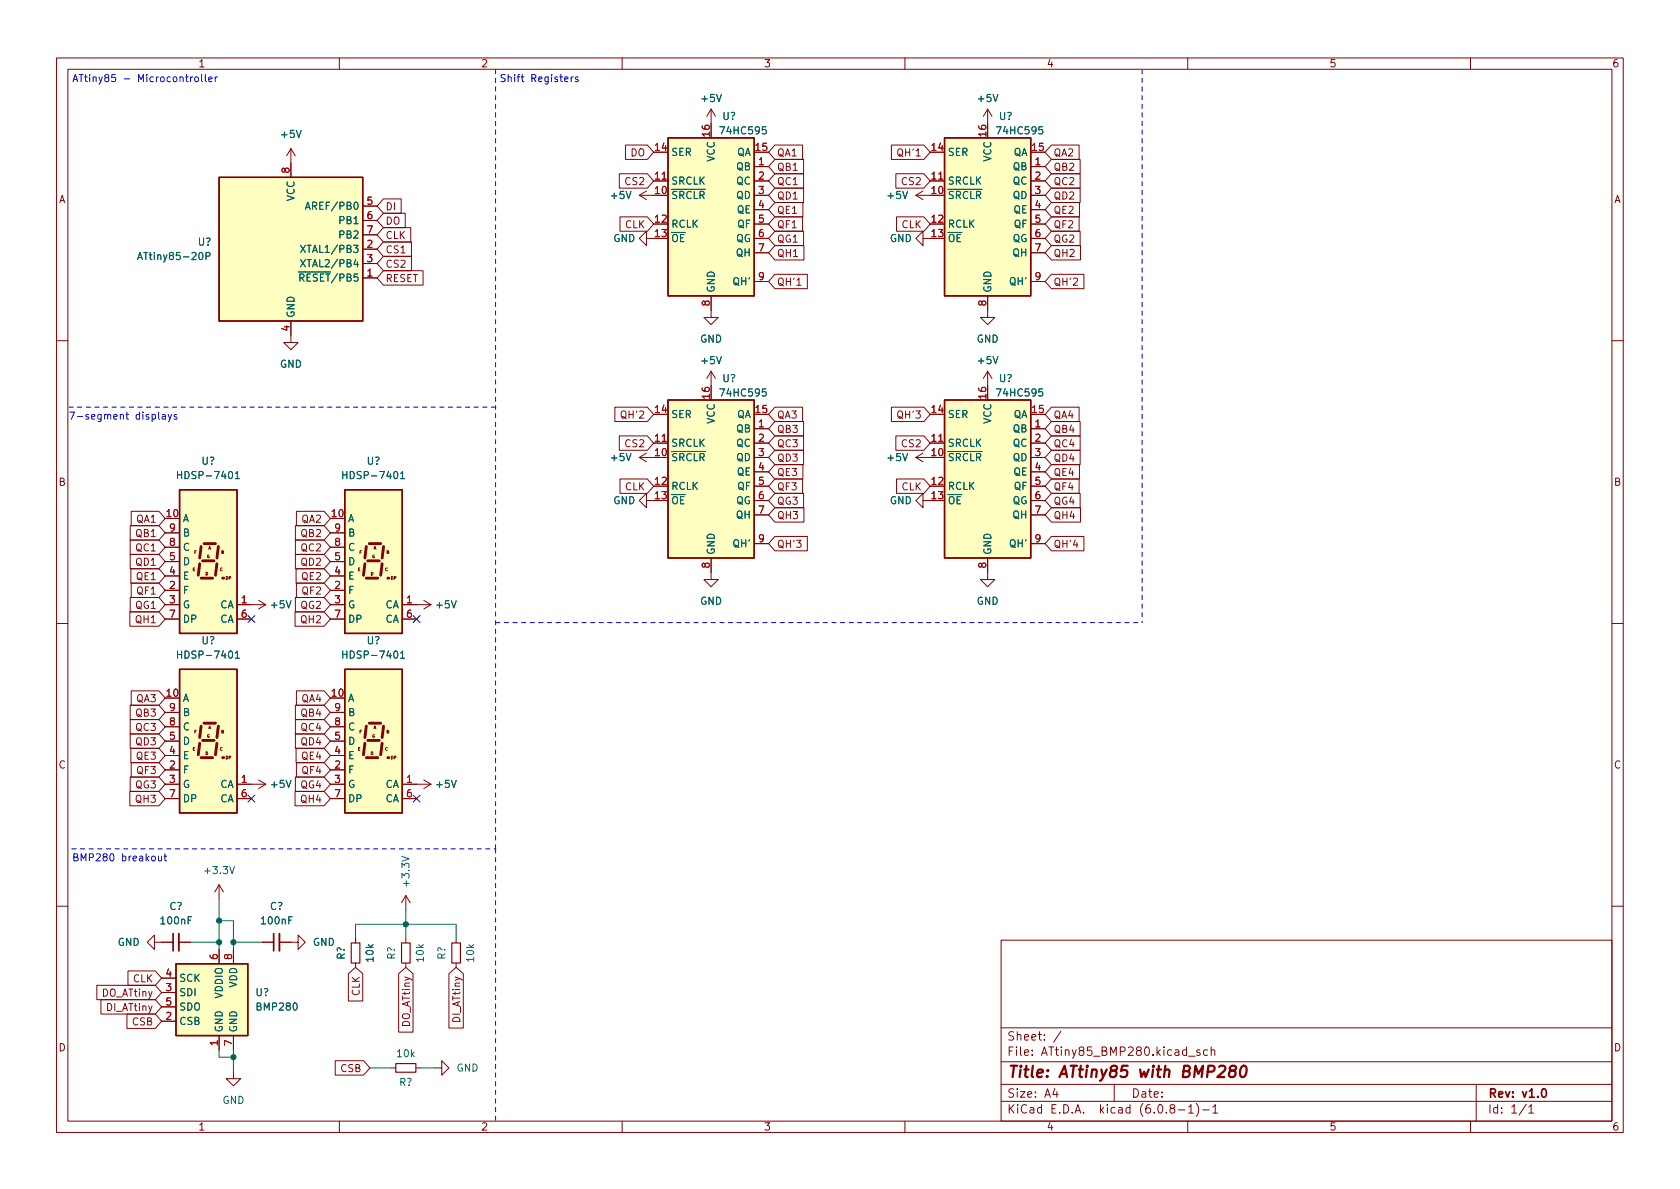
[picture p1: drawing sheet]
<svg xmlns="http://www.w3.org/2000/svg" width="297mm" height="210mm" viewBox="0 0 297 210" stroke-linecap="round" stroke-linejoin="round" font-family="sans-serif">
<g fill="none" stroke="#840000" stroke-width=".18">
<path d="M10 10.2h277v190.1h-277zM12 12.2h273v186.1h-273zM60 10.2v2M110 10.2v2M125.7 19.3v2.5M125.7 19.3l-.7 1.3M125.7 19.3l.8 1.3M160 10.2v2M174.6 19.3v2.5M174.6 19.3l-.7 1.3M174.6 19.3l.8 1.3M210 10.2v2"/>
<path d="M260 10.2v2M51.4 26.3l-.7 1.3M51.4 26.3v5.1M51.4 26.3l.8 1.3M64.1 36.4h2.6M64.1 39h2.6M113 34.5h2.6M113 34.5l1.3 .8M114.3 33.8l-1.3 .7M115.6 32h2.5M133.3 34.5h2.6M133.3 29.5h2.6"/>
<path d="M133.3 32h2.6M133.3 37.1h2.6M133.3 39.6h2.6M161.9 34.5l1.3 .8M161.9 34.5h2.6M163.2 33.8l-1.3 .7M164.5 32h2.5M182.2 34.5h2.6M182.2 29.5h2.6M182.2 32h2.6M182.2 37.1h2.6M182.2 39.6h2.6"/>
<path d="M51.4 56.8v3.8h1.3l-1.3 1.2-1.2-1.2h1.2M64.1 49.1h2.6M64.1 44.1h2.6M64.1 46.6h2.6M64.1 41.5h2.6M114.3 42.2v-1.3l-1.3 1.3 1.3 1.2v-1.2h1.3M125.7 52.3v3.8h1.3l-1.3 1.3-1.2-1.3h1.2M133.3 42.2h2.6M133.3 44.7h2.6M133.3 49.8h2.6M163.2 42.2v-1.3l-1.3 1.3 1.3 1.2v-1.2h1.3M174.6 52.3v3.8h1.3l-1.3 1.3-1.2-1.3h1.2"/>
<path d="M182.2 42.2h2.6M182.2 44.7h2.6M182.2 49.8h2.6M10 60.2h2M115.6 78.4h2.5M125.7 65.7l-.7 1.2M125.7 65.7v2.5M125.7 65.7l.8 1.2M133.3 75.8h2.6M133.3 78.4h2.6M164.5 78.4h2.5M174.6 65.7v2.5"/>
<path d="M174.6 65.7l-.7 1.2M174.6 65.7l.8 1.2M182.2 75.8h2.6M182.2 78.4h2.6M285 60.2h2M113 80.9h2.6M113 80.9l1.3 .8M114.3 88.5v-1.3l-1.3 1.3 1.3 1.3v-1.3h1.3M114.3 80.1l-1.3 .8M125.7 98.7v3.8h1.3l-1.3 1.3-1.2-1.3h1.2M133.3 80.9h2.6M133.3 83.4h2.6"/>
<path d="M133.3 86h2.6M133.3 88.5h2.6M133.3 91.1h2.6M133.3 96.1h2.6M161.9 80.9h2.6M161.9 80.9l1.3 .8M163.2 88.5v-1.3l-1.3 1.3 1.3 1.3v-1.3h1.3M163.2 80.1l-1.3 .8M174.6 98.7v3.8h1.3l-1.3 1.3-1.2-1.3h1.2M182.2 80.9h2.6M182.2 83.4h2.6M182.2 86h2.6"/>
<path d="M182.2 88.5h2.6M182.2 91.1h2.6M182.2 96.1h2.6M10 110.2h2M285 110.2h2M38.7 156.5l-.7 1.2M38.7 156.5v2.5M38.7 156.5l.8 1.2M10 160.2h2M27.3 166.6v-1.3l-1.3 1.3 1.3 1.3v-1.3h3.3M28.6 175.5h2.5M28.6 173h2.5"/>
<path d="M28.6 178h2.5M31.6 166.6h2.1M38.7 167.9v2.5M41.3 167.9v2.5M46.4 166.6h2M49.4 166.6h3.3v-1.3l1.3 1.3-1.3 1.3v-1.3M71.8 166v.7M71.8 170.3v.8M177 166.3h108v32h-108zM285 160.2h2M28.6 180.6h2.5M38.7 183.1v2.6"/>
<path d="M41.3 189.5v1.2h1.2l-1.2 1.3-1.3-1.3h1.3M41.3 183.1v2.6M60 198.3v2M110 198.3v2M160 198.3v2M177 194.8h108M177 191.8h108M177 187.8h108M177 181.8h108M186.5 192.5l-.4 1h1M186.9 193v1M187.6 182.4l-1.3 1.9"/>
<path d="M197 191.8v3M207.1 196l-.2-.3v-.2l.2-.2 .5 .1 .1 .2-.1 .2-.6 .2-.1 .3v.4l.2 .1h.5l.1-.3-.1-.4-.2-.1M208.4 196.3h1.1M210 198.3v2M210.1 195.8l.5-.5v1.5M210.1 196.8h.9M210.1 186.8h1.2M211.5 195.1a1.72 1.72 0 0 1 0 2.3M212.1 185.7l-.3-.1-.2 .2v.3l.5 .1v.4h-.5M212.6 196.3h1.2M213.5 185.7l-.4-.1-.3 .3v.4l.1 .3h.6M214.1 185.8l.3-.2 .3 .1 .1 .9"/>
<path d="M214.1 185.1v1.5M214.4 195.8l.5-.5v1.5M214.4 196.8h.9M260 198.3v2M261 191.8v6.5M269.9 195.3l-1.3 1.9M270.3 195.8l.4-.5v1.5M270.3 196.8h.9"/>
</g>
<path d="M30.6 165.1v3M48.4 165.1v3M272.8 192.6l.1-.1a.81 .81 0 0 1 .6 .7 .81 .81 0 0 1-.3 .8h-.1a.81 .81 0 0 1-.6-.6 .81 .81 0 0 1 .3-.8z" fill="none" stroke="#840000" stroke-width=".3"/>
<path d="M215.5 188.7l.4-.2h.4a.45 .45 0 0 1 .3 .5l-.1 .3-1.3 1.2h1.3M217.8 189.3l-.3-.2-.1-.3a.64 .64 0 0 1 1.1-.1l.1 .2a.66 .66 0 0 1-.8 .4 .65 .65 0 0 0-.4 1.1 .65 .65 0 0 0 .9-.1 .65 .65 0 0 0 0-.9l-.2-.1M219.5 188.7a.46 .46 0 0 1 .5-.2 .46 .46 0 0 1 .4 .3 1.15 1.15 0 0 1-.8 1.7l-.2-.1a1.54 1.54 0 0 1 .1-1.7z" fill="none" stroke="#840000" stroke-width=".4"/>
<g fill="#ffffc2" stroke="#ffffc2" stroke-width=".18">
<path d="M167 70.7h15.2v28h-15.2z"/>
<path d="M167 24.4h15.2v27.9h-15.2z"/>
<path d="M118.1 24.4h15.2v27.9h-15.2z"/>
<path d="M38.7 31.4h25.4v25.4h-25.4z"/>
<path d="M31.1 170.4h12.7v12.7h-12.7z"/>
<path d="M118.1 70.7h15.2v28h-15.2z"/>
<path d="M61 118.4h10.1v25.4h-10.1z"/>
</g>
<path d="M38.7 31.4h25.4v25.4h-25.4zM118.1 24.4h15.2v27.9h-15.2zM167 24.4h15.2v27.9h-15.2zM118.1 70.7h15.2v28h-15.2zM167 70.7h15.2v28h-15.2zM61 118.4h10.1v25.4h-10.1zM31.1 170.4h12.7v12.7h-12.7z" fill="none" stroke="#840000" stroke-width=".25"/>
<path d="M31.6 165.1v3M49.4 165.1v3" fill="none" stroke="#840000" stroke-width=".33"/>
<path d="M54 37l.4-1.3 .4 1.3M54.1 36.7h.6M24.3 45.9l.4-1.3 .5 1.3M24.4 45.5h.6M36.4 45.3l.6-.1 .1-.1v-.3l-.7-.2v1.3M53.1 43.4l.9 1.2M53.1 45.9l.9 1.3M54 43.4l-.9 1.2M54 45.9l-.9 1.3" fill="none" stroke="#006464" stroke-width=".18"/>
<path d="M71 166.7h1.5v3.6h-1.5z" fill="none" stroke="#840000" stroke-width=".2"/>
<path d="M64.5 131.4l-.2 2.1M64.8 134h2M64.8 128.4l-.3 2M65 130.9h2.1M65.3 127.9h2M67.6 131.4l-.3 2.1M67.8 128.4l-.2 2" fill="none" stroke="#840000" stroke-width=".51"/>
<circle cx="68.6" cy="134" r=".25" fill="#840000"/>
<g fill="none" stroke="#840000" stroke-width=".18">
<path d="M58.4 138.7h2.6M58.4 136.1h2.6M58.4 133.6h2.6M58.4 131.1h2.6M58.4 128.5h2.6M58.4 126h2.6M71.1 138.7h5.1M74.9 137.9l1.3 .8M76.2 138.7l-1.3 .7M58.4 141.2h2.6M71.1 141.2h2.6M62.9 166v.7"/>
<path d="M62.9 170.3v.8"/>
</g>
<path d="M60.6 115.1v1.3M60.6 115.7h.7M70.8 115.5l.4-.4v1.3M70.8 116.4h.7" fill="none" stroke="#006464" stroke-width=".18"/>
<path d="M62.1 166.7h1.5v3.6h-1.5z" fill="none" stroke="#840000" stroke-width=".2"/>
<path d="M61 86.6h10.1v25.4h-10.1z" fill="#ffffc2" stroke="#ffffc2" stroke-width=".18"/>
<path d="M61 86.6h10.1v25.4h-10.1z" fill="none" stroke="#840000" stroke-width=".25"/>
<path d="M64.5 99.7l-.2 2M64.8 96.6l-.3 2.1M65 99.2h2.1M65.3 96.1h2M67.6 99.7l-.3 2M67.8 96.6l-.2 2.1M64.8 102.2h2" fill="none" stroke="#840000" stroke-width=".51"/>
<circle cx="68.6" cy="102.2" r=".25" fill="#840000"/>
<path d="M58.4 99.3h2.6M58.4 96.8h2.6M58.4 94.2h2.6M58.4 106.9h2.6M58.4 104.4h2.6M58.4 101.8h2.6M58.4 109.5h2.6M71.1 106.9h5.1M71.1 109.5h2.6M74.9 106.2l1.3 .7M76.2 106.9l-1.3 .8" fill="none" stroke="#840000" stroke-width=".18"/>
<path d="M60.6 83.4v1.2M60.6 84h.7M70.8 83.7l.4-.3v1.2M70.8 84.6h.7" fill="none" stroke="#006464" stroke-width=".18"/>
<path d="M31.7 86.6h10.2v25.4h-10.2z" fill="#ffffc2" stroke="#ffffc2" stroke-width=".18"/>
<path d="M31.7 86.6h10.2v25.4h-10.2z" fill="none" stroke="#840000" stroke-width=".25"/>
<path d="M35.3 99.7l-.2 2M35.6 96.6l-.3 2.1M35.8 99.2h2M36.1 96.1h2M38.4 99.7l-.3 2M38.6 96.6l-.2 2.1M35.6 102.2h2" fill="none" stroke="#840000" stroke-width=".51"/>
<circle cx="39.4" cy="102.2" r=".25" fill="#840000"/>
<g fill="none" stroke="#840000" stroke-width=".18">
<path d="M29.2 99.3h2.5M29.2 96.8h2.5M29.2 94.2h2.5M29.2 106.9h2.5M29.2 104.4h2.5M29.2 101.8h2.5M29.2 109.5h2.5M41.9 106.9h5.1M41.9 109.5h2.5M45.7 106.2l1.3 .7M47 106.9l-1.3 .8M80.6 166v.7"/>
<path d="M80.6 170.3v.8"/>
</g>
<path d="M31.4 83.4v1.2M31.4 84h.7M41.6 83.7l.4-.3v1.2M41.6 84.6h.7" fill="none" stroke="#006464" stroke-width=".18"/>
<path d="M79.9 166.7h1.5v3.6h-1.5z" fill="none" stroke="#840000" stroke-width=".2"/>
<path d="M31.7 118.4h10.2v25.4h-10.2z" fill="#ffffc2" stroke="#ffffc2" stroke-width=".18"/>
<path d="M31.7 118.4h10.2v25.4h-10.2z" fill="none" stroke="#840000" stroke-width=".25"/>
<path d="M35.3 131.4l-.2 2.1M35.6 134h2M35.6 128.4l-.3 2M35.8 130.9h2M36.1 127.9h2M38.4 131.4l-.3 2.1M38.6 128.4l-.2 2" fill="none" stroke="#840000" stroke-width=".51"/>
<circle cx="39.4" cy="134" r=".25" fill="#840000"/>
<g fill="none" stroke="#840000" stroke-width=".18">
<path d="M51.4 28.8v2.6M64.1 36.4h2.6M64.1 39h2.6M67.8 35.2h3.1v2.5h-3.1l-1.1-1.3zM67.8 37.7h3.9v2.6h-3.9l-1.1-1.3zM109.5 30.7h5l1.1 1.3-1.1 1.3h-5zM109.6 38.3h4.9l1.1 1.3-1.1 1.3h-4.9zM110.6 25.6h3.9l1.1 1.3-1.1 1.3h-3.9zM115.6 32h2.5M133.3 29.5h2.6M133.3 32h2.6M133.3 34.5h2.6"/>
<path d="M133.3 37.1h2.6M133.3 39.6h2.6M137 33.3h5.1v2.5h-5.1l-1.1-1.3zM137 35.8h5v2.5h-5l-1.1-1.2zM137 38.3h4.9v2.6h-4.9l-1.1-1.3zM137 25.6h4.9v2.6h-4.9l-1.1-1.3zM137 28.2h5.1v2.5h-5.1l-1.1-1.2zM137 30.7h5.1v2.6h-5.1l-1.1-1.3zM157.6 25.6h5.8l1.1 1.3-1.1 1.3h-5.8zM158.4 30.7h5l1.1 1.3-1.1 1.3h-5zM158.5 38.3h4.9l1.1 1.3-1.1 1.3h-4.9zM164.5 32h2.5"/>
<path d="M182.2 29.5h2.6M182.2 32h2.6M182.2 34.5h2.6M182.2 37.1h2.6M182.2 39.6h2.6M185.9 25.6h4.9v2.6h-4.9l-1.1-1.3zM185.9 28.2h5.1v2.5h-5.1l-1.1-1.2zM185.9 30.7h5.1v2.6h-5.1l-1.1-1.3zM185.9 33.3h5.1v2.5h-5.1l-1.1-1.3zM185.9 35.8h5v2.5h-5l-1.1-1.2zM185.9 38.3h4.9v2.6h-4.9l-1.1-1.3zM51.4 56.8v2.5"/>
<path d="M64.1 49.1h2.6M64.1 44.1h2.6M64.1 46.6h2.6M64.1 41.5h2.6M67.8 47.9h7v2.5h-7l-1.1-1.3zM67.8 45.3h4.9v2.6h-4.9l-1.1-1.3zM67.8 40.3h4.8v2.5h-4.8l-1.1-1.3zM67.8 42.8h4.9v2.5h-4.9l-1.1-1.2zM125.7 52.3v2.6M133.3 42.2h2.6M133.3 44.7h2.6M133.3 49.8h2.6"/>
<path d="M137 48.5h5.7v2.5h-5.7l-1.1-1.2zM137 40.9h5.1v2.5h-5.1l-1.1-1.2zM137 43.4h5.1v2.6h-5.1l-1.1-1.3zM140.9 50.4h.7M174.6 52.3v2.6M182.2 42.2h2.6M182.2 44.7h2.6M182.2 49.8h2.6M185.9 48.5h5.7v2.5h-5.7l-1.1-1.2zM185.9 43.4h5.1v2.6h-5.1l-1.1-1.3zM185.9 40.9h5.1v2.5h-5.1l-1.1-1.2zM108.7 72h5.8l1.1 1.3-1.1 1.2h-5.8z"/>
<path d="M109.5 77.1h5l1.1 1.3-1.1 1.2h-5zM115.6 78.4h2.5M133.3 75.8h2.6M133.3 78.4h2.6M137 72h4.9v2.5h-4.9l-1.1-1.2zM137 77.1h5.1v2.5h-5.1l-1.1-1.2zM137 74.5h5.1v2.6h-5.1l-1.1-1.3zM137 79.6h5.1v2.6h-5.1l-1.1-1.3zM157.6 72h5.8l1.1 1.3-1.1 1.2h-5.8zM158.4 77.1h5l1.1 1.3-1.1 1.2h-5zM164.5 78.4h2.5M182.2 75.8h2.6"/>
<path d="M182.2 78.4h2.6M185.9 72h4.9v2.5h-4.9l-1.1-1.2zM185.9 79.6h5.1v2.6h-5.1l-1.1-1.3zM185.9 74.5h5.1v2.6h-5.1l-1.1-1.3zM185.9 77.1h5.1v2.5h-5.1l-1.1-1.2zM23 98h5.1l1.1 1.3-1.1 1.3h-5.1zM23 95.5h5.1l1.1 1.3-1.1 1.2h-5.1zM23 93h5.1l1.1 1.2-1.1 1.3h-5.1zM23.2 90.4h4.9l1.1 1.3-1.1 1.3h-4.9zM29.2 99.3h2.5M29.2 96.8h2.5M29.2 94.2h2.5"/>
<path d="M52.2 95.5h5.1l1.1 1.3-1.1 1.2h-5.1zM52.2 93h5.1l1.1 1.2-1.1 1.3h-5.1zM52.2 98h5.1l1.1 1.3-1.1 1.3h-5.1zM52.4 90.4h4.9l1.1 1.3-1.1 1.3h-4.9zM58.4 99.3h2.6M58.4 96.8h2.6M58.4 94.2h2.6M109.6 84.7h4.9l1.1 1.3-1.1 1.2h-4.9zM125.7 98.7v2.5M133.3 80.9h2.6M133.3 83.4h2.6M133.3 86h2.6"/>
<path d="M133.3 88.5h2.6M133.3 91.1h2.6M133.3 96.1h2.6M137 84.7h4.9v2.5h-4.9l-1.1-1.2zM137 82.2h5v2.5h-5l-1.1-1.3zM137 87.2h5.1v2.6h-5.1l-1.1-1.3zM137 89.8h5.1v2.5h-5.1l-1.1-1.2zM137 94.9h5.7v2.5h-5.7l-1.1-1.3zM158.5 84.7h4.9l1.1 1.3-1.1 1.2h-4.9zM174.6 98.7v2.5M182.2 80.9h2.6M182.2 83.4h2.6"/>
<path d="M182.2 86h2.6M182.2 88.5h2.6M182.2 91.1h2.6M182.2 96.1h2.6M185.9 89.8h5.1v2.5h-5.1l-1.1-1.2zM185.9 94.9h5.7v2.5h-5.7l-1.1-1.3zM185.9 82.2h5v2.5h-5l-1.1-1.3zM185.9 87.2h5.1v2.6h-5.1l-1.1-1.3zM185.9 84.7h4.9v2.5h-4.9l-1.1-1.2zM23 108.2h5.1l1.1 1.3-1.1 1.2h-5.1zM23 105.7h5.1l1.1 1.2-1.1 1.3h-5.1zM23.1 100.6h5l1.1 1.2-1.1 1.3h-5z"/>
<path d="M23.2 103.1h4.9l1.1 1.3-1.1 1.3h-4.9zM29.2 106.9h2.5M29.2 104.4h2.5M29.2 101.8h2.5M29.2 109.5h2.5M41.9 106.9h2.5M41.9 109.5h2.5M52.2 108.2h5.1l1.1 1.3-1.1 1.2h-5.1zM52.2 105.7h5.1l1.1 1.2-1.1 1.3h-5.1zM52.3 100.6h5l1.1 1.2-1.1 1.3h-5zM52.4 103.1h4.9l1.1 1.3-1.1 1.3h-4.9zM58.4 106.9h2.6"/>
<path d="M58.4 104.4h2.6M58.4 101.8h2.6M58.4 109.5h2.6M71.1 106.9h2.6M71.1 109.5h2.6M23 139.9h5.1l1.1 1.3-1.1 1.3h-5.1zM23 129.8h5.1l1.1 1.3-1.1 1.2h-5.1zM23 137.4h5.1l1.1 1.3-1.1 1.2h-5.1zM23 127.2h5.1l1.1 1.3-1.1 1.3h-5.1zM23 124.7h5.1l1.1 1.3-1.1 1.2h-5.1zM23.1 132.3h5l1.1 1.3-1.1 1.3h-5zM23.2 134.9h4.9l1.1 1.2-1.1 1.3h-4.9z"/>
<path d="M23.2 122.2h4.9l1.1 1.2-1.1 1.3h-4.9zM29.2 138.7h2.5M29.2 136.1h2.5M29.2 133.6h2.5M29.2 131.1h2.5M29.2 128.5h2.5M29.2 126h2.5M41.9 138.7h5.1M45.7 137.9l1.3 .8M47 138.7l-1.3 .7M52.2 139.9h5.1l1.1 1.3-1.1 1.3h-5.1zM52.2 127.2h5.1l1.1 1.3-1.1 1.3h-5.1z"/>
<path d="M52.2 124.7h5.1l1.1 1.3-1.1 1.2h-5.1zM52.2 129.8h5.1l1.1 1.3-1.1 1.2h-5.1zM52.2 137.4h5.1l1.1 1.3-1.1 1.2h-5.1zM52.3 132.3h5l1.1 1.3-1.1 1.3h-5zM52.4 134.9h4.9l1.1 1.2-1.1 1.3h-4.9zM52.4 122.2h4.9l1.1 1.2-1.1 1.3h-4.9zM58.4 138.7h2.6M58.4 136.1h2.6M58.4 133.6h2.6M58.4 131.1h2.6M58.4 128.5h2.6M58.4 126h2.6"/>
<path d="M71.1 138.7h2.6M29.2 141.2h2.5M41.9 141.2h2.5M58.4 141.2h2.6M71.1 141.2h2.6M71.8 158.4l-.8 1.2M71.8 158.4v2.5M71.8 158.4l.7 1.2M17.1 174.2h10.4l1.1 1.3-1.1 1.3h-10.4zM17.8 176.8h9.7l1.1 1.2-1.1 1.3h-9.7zM22.4 179.3h5.1l1.1 1.3-1.1 1.3h-5.1zM22.6 171.7h4.9l1.1 1.3-1.1 1.2h-4.9z"/>
<path d="M28.6 166.6h2M28.6 175.5h2.5M28.6 173h2.5M28.6 178h2.5M31.6 166.6h2.1M38.7 167.9v2.5M41.3 167.9v2.5M46.4 166.6h2M49.4 166.6h2M61.6 172.2l1.3-1.1 1.2 1.1v4.8h-2.5zM62.9 166v.7M62.9 170.3v.8"/>
<path d="M70.5 172.2l1.3-1.1 1.2 1.1v10.3h-2.5zM79.4 172.2l1.2-1.1 1.3 1.1v9.6h-2.5zM28.6 180.6h2.5M38.7 183.1v2.6M41.3 183.1v2.6M59.3 187.6h5l1.1 1.2-1.1 1.3h-5zM69.2 188.8h.8M73.5 188.8h.8M76.8 188.8h1.3v-1.2l1.3 1.2-1.3 1.3v-1.3"/>
</g>
<g fill="none" stroke="#006464" stroke-width=".18">
<path d="M54 37l.4-1.3 .4 1.3M54.1 36.7h.6M24.3 45.9l.4-1.3 .5 1.3M24.4 45.5h.6M36.4 45.3l.6-.1 .1-.1v-.3l-.7-.2v1.3M53.1 43.4l.9 1.2M53.1 45.9l.9 1.3M54 43.4l-.9 1.2M54 45.9l-.9 1.3M31.4 83.4v1.2M31.4 84h.7M41.6 83.7l.4-.3v1.2"/>
<path d="M41.6 84.6h.7M60.6 84h.7M60.6 83.4v1.2M70.8 83.7l.4-.3v1.2M70.8 84.6h.7M31.4 115.1v1.3M31.4 115.7h.7M41.6 115.5l.4-.4v1.3M41.6 116.4h.7M60.6 115.7h.7M60.6 115.1v1.3M70.8 115.5l.4-.4v1.3"/>
<path d="M70.8 116.4h.7"/>
</g>
<path d="M70 188.1h3.5v1.5h-3.5z" fill="none" stroke="#840000" stroke-width=".2"/>
<g fill="none" stroke="#0000c2" stroke-width=".18">
<path d="M33.7 13.6v.8M34.1 13.6l-.4 .2M34.5 13.7l.4-.1 .2 .2v.4l-.2 .2h-.4l-.1-.2zM35.6 13.2v1.1l.2 .1M36.3 13.2v1.1l.2 .1M36.9 14l.6-.1v-.2l-.4-.1-.2 .2 .1 .6h.5M38.1 13.6v.8M38.4 13.6l-.3 .2M99.8 14l.6-.1v-.2l-.4-.1-.2 .2 .1 .6h.5M101 13.6v.8M101.3 13.6l-.3 .2M102.2 13.7l-.3-.1-.2 .2 .1 .2 .4 .1v.3h-.5"/>
<path d="M28 72.9v1.1l.2 .1M28.7 73.3h.5l.1 .8M29.3 73.6h-.5l-.1 .2 .1 .3h.5M29.7 73.3l.3 .8M30.3 73.3l-.4 1.1-.2 .2M31.3 73.3h-.4l-.1 .2v.1l.5 .2v.3h-.5M26.9 151.5l.3-.1 .3 .2v.4l-.3 .2h-.3l-.1-.2zM28 151.4l.1 .8h.3l.2-.1M28.6 151.4v.8M29 151.4h.5M29.2 151v1.1l.3 .1"/>
</g>
<path d="M87.6 12.3v59.7M201.9 12.3v97.8M87.6 72h-75.5M87.6 110.1h114.3M12.7 150.1h74.9M87.6 150.1v48.3M87.6 150.1v-78.1" fill="none" stroke="#0000c2" stroke-width=".18" stroke-dasharray=".8 .8"/>
<path d="M38.7 159v8.9M33.7 166.6h5M38.7 162.8h2.6v5.1M41.3 166.6h5.1M62.9 166v-2.6h17.7v2.6M71.8 160.9v5.1M38.7 185.7v1.2h2.6M41.3 185.7v3.8M65.4 188.8h3.8M74.3 188.8h2.5" fill="none" stroke="#009600" stroke-width=".18"/>
<path d="M43.8 108.9l1.3 1.2M45.1 108.9l-1.3 1.2M73.1 108.9l1.2 1.2M74.3 108.9l-1.2 1.2M43.8 140.6l1.3 1.2M45.1 140.6l-1.3 1.2M73.1 140.6l1.2 1.2M74.3 140.6l-1.2 1.2" fill="none" stroke="#000084" stroke-width=".18"/>
<g fill="#009600" stroke="#009600" stroke-width=".18">
<circle cx="38.7" cy="162.8" r=".46"/>
<circle cx="38.7" cy="166.6" r=".46"/>
<circle cx="41.3" cy="186.9" r=".46"/>
<circle cx="41.3" cy="166.6" r=".46"/>
<circle cx="71.8" cy="163.4" r=".46"/>
</g>
<text font-size="2.8" fill="#840000" x="178" y="190.6">Title: ATtiny85 with BMP280</text>
<g font-size="2.1" fill="#840000">
<text x="178" y="184">Sheet: /</text>
<text x="178" y="186.7">File: ATtiny85_BMP280.kicad_sch</text>
<text x="178" y="196.9">KiCad E.D.A. kicad (6.0.8-1)-1</text>
<text x="178" y="194.1">Size: A4</text>
<text x="200" y="194.1">Date:</text>
<text x="263" y="194.1">Rev: v1.0</text>
<text x="263" y="196.9">Id: 1/1</text>
</g>
<g font-size="1.8" fill="#840000">
<text x="35" y="11.9">1</text>
<text x="85" y="11.9">2</text>
<text x="135" y="11.9">3</text>
<text x="185" y="11.9">4</text>
<text x="235" y="11.9">5</text>
<text x="285" y="11.9">6</text>
<text x="111.5" y="27.6">DO</text>
<text x="137.3" y="27.6">QA1</text>
<text x="159" y="27.6">QH'1</text>
<text x="186.2" y="27.6">QA2</text>
<text x="10.3" y="35.9">A</text>
<text x="110.7" y="32.7">CS2</text>
<text x="137.3" y="35.3">QD1</text>
<text x="137.3" y="30.2">QB1</text>
<text x="137.3" y="32.7">QC1</text>
<text x="159.6" y="32.7">CS2</text>
<text x="186.2" y="30.2">QB2</text>
<text x="186.2" y="32.7">QC2</text>
<text x="186.2" y="35.3">QD2</text>
<text x="285.3" y="35.9">A</text>
<text x="68.1" y="37.2">DI</text>
<text x="68.1" y="39.7">DO</text>
<text x="110.5" y="40.3">CLK</text>
<text x="137.3" y="37.8">QE1</text>
<text x="137.3" y="40.3">QF1</text>
<text x="159.4" y="40.3">CLK</text>
<text x="186.2" y="37.8">QE2</text>
<text x="186.2" y="40.3">QF2</text>
<text x="68.1" y="47.3">CS2</text>
<text x="68.1" y="42.2">CLK</text>
<text x="68.1" y="44.8">CS1</text>
<text x="137.3" y="42.9">QG1</text>
<text x="137.3" y="45.4">QH1</text>
<text x="186.2" y="45.4">QH2</text>
<text x="186.2" y="42.9">QG2</text>
<text x="68.1" y="49.9">RESET</text>
<text x="137.3" y="50.5">QH'1</text>
<text x="186.2" y="50.5">QH'2</text>
<text x="110.1" y="74">QH'2</text>
<text x="137.3" y="74">QA3</text>
<text x="137.3" y="76.5">QB3</text>
<text x="159" y="74">QH'3</text>
<text x="186.2" y="74">QA4</text>
<text x="186.2" y="76.5">QB4</text>
<text x="110.7" y="79.1">CS2</text>
<text x="137.3" y="79.1">QC3</text>
<text x="137.3" y="81.6">QD3</text>
<text x="159.6" y="79.1">CS2</text>
<text x="186.2" y="81.6">QD4</text>
<text x="186.2" y="79.1">QC4</text>
<text x="10.3" y="85.9">B</text>
<text x="110.5" y="86.7">CLK</text>
<text x="137.3" y="86.7">QF3</text>
<text x="137.3" y="84.2">QE3</text>
<text x="137.3" y="89.2">QG3</text>
<text x="159.4" y="86.7">CLK</text>
<text x="186.2" y="84.2">QE4</text>
<text x="186.2" y="89.2">QG4</text>
<text x="186.2" y="86.7">QF4</text>
<text x="285.3" y="85.9">B</text>
<text x="24.1" y="92.4">QA1</text>
<text x="24.1" y="95">QB1</text>
<text x="53.4" y="92.4">QA2</text>
<text x="53.4" y="95">QB2</text>
<text x="137.3" y="91.8">QH3</text>
<text x="186.2" y="91.8">QH4</text>
<text x="24.1" y="100">QD1</text>
<text x="24.1" y="97.5">QC1</text>
<text x="53.4" y="97.5">QC2</text>
<text x="53.4" y="100">QD2</text>
<text x="137.3" y="96.9">QH'3</text>
<text x="186.2" y="96.9">QH'4</text>
<text x="24" y="107.7">QG1</text>
<text x="24.2" y="102.6">QE1</text>
<text x="24.3" y="105.1">QF1</text>
<text x="53.3" y="107.7">QG2</text>
<text x="53.5" y="102.6">QE2</text>
<text x="53.6" y="105.1">QF2</text>
<text x="24.1" y="110.2">QH1</text>
<text x="53.4" y="110.2">QH2</text>
<text x="24.1" y="124.2">QA3</text>
<text x="53.4" y="124.2">QA4</text>
<text x="24.1" y="131.8">QD3</text>
<text x="24.1" y="129.2">QC3</text>
<text x="24.1" y="126.7">QB3</text>
<text x="53.4" y="129.2">QC4</text>
<text x="53.4" y="126.7">QB4</text>
<text x="53.4" y="131.8">QD4</text>
<text x="10.3" y="135.9">C</text>
<text x="24.2" y="134.3">QE3</text>
<text x="24.3" y="136.9">QF3</text>
<text x="53.5" y="134.3">QE4</text>
<text x="53.6" y="136.9">QF4</text>
<text x="285.3" y="135.9">C</text>
<text x="24" y="139.4">QG3</text>
<text x="24.1" y="141.9">QH3</text>
<text x="53.3" y="139.4">QG4</text>
<text x="53.4" y="141.9">QH4</text>
<text x="23.5" y="173.7">CLK</text>
<text x="18" y="176.2">DO_ATtiny</text>
<text x="18.9" y="178.8">DI_ATtiny</text>
<text x="63.6" y="176.1" transform="rotate(-90 63.6 176.1)">CLK</text>
<text x="10.3" y="185.9">D</text>
<text x="23.4" y="181.3">CSB</text>
<text x="72.5" y="181.6" transform="rotate(-90 72.5 181.6)">DO_ATtiny</text>
<text x="81.4" y="180.7" transform="rotate(-90 81.4 180.7)">DI_ATtiny</text>
<text x="285.3" y="185.9">D</text>
<text x="60.2" y="189.6">CSB</text>
<text x="35" y="199.9">1</text>
<text x="85" y="199.9">2</text>
<text x="135" y="199.9">3</text>
<text x="185" y="199.9">4</text>
<text x="235" y="199.9">5</text>
<text x="285" y="199.9">6</text>
</g>
<g font-size="1.8" fill="#0000c2">
<text x="12.7" y="14.5">ATtiny85 - Microcontroller</text>
<text x="88.3" y="14.5">Shift Registers</text>
<text x="12.1" y="74.2">7-segment displays</text>
<text x="12.7" y="152.3">BMP280 breakout</text>
</g>
<g font-size="1.8" fill="#006464">
<text x="124.1" y="18">+5V</text>
<text x="127.7" y="23.7">74HC595</text>
<text x="127.7" y="21.2">U?</text>
<text x="173" y="18">+5V</text>
<text x="176.6" y="23.7">74HC595</text>
<text x="176.6" y="21.2">U?</text>
<text x="49.8" y="24.4">+5V</text>
<text x="118.6" y="27.6">SER</text>
<text x="126.4" y="28.6" transform="rotate(-90 126.4 28.6)">VCC</text>
<text x="130.2" y="27.6">QA</text>
<text x="167.5" y="27.6">SER</text>
<text x="175.3" y="28.6" transform="rotate(-90 175.3 28.6)">VCC</text>
<text x="179.1" y="27.6">QA</text>
<text x="52.1" y="35.6" transform="rotate(-90 52.1 35.6)">VCC</text>
<text x="108.1" y="35.2">+5V</text>
<text x="118.6" y="35.2">~{SRCLR}</text>
<text x="118.6" y="32.6">SRCLK</text>
<text x="130.2" y="30.1">QB</text>
<text x="130.2" y="32.6">QC</text>
<text x="130.2" y="35.2">QD</text>
<text x="157" y="35.2">+5V</text>
<text x="167.5" y="35.2">~{SRCLR}</text>
<text x="167.5" y="32.6">SRCLK</text>
<text x="179.1" y="30.1">QB</text>
<text x="179.1" y="32.6">QC</text>
<text x="179.1" y="35.2">QD</text>
<text x="54.9" y="37.1">AREF/PB0</text>
<text x="60.2" y="39.6">PB1</text>
<text x="118.6" y="40.3">RCLK</text>
<text x="130.3" y="37.7">QE</text>
<text x="130.4" y="40.3">QF</text>
<text x="167.5" y="40.3">RCLK</text>
<text x="179.2" y="37.7">QE</text>
<text x="179.3" y="40.3">QF</text>
<text x="25.2" y="46">ATtiny85-20P</text>
<text x="35" y="43.4">U?</text>
<text x="54.1" y="44.7">XTAL1/PB3</text>
<text x="54.1" y="47.2">XTAL2/PB4</text>
<text x="60.2" y="42.2">PB2</text>
<text x="108.4" y="42.8">GND</text>
<text x="118.6" y="42.8">~{OE}</text>
<text x="130.1" y="42.8">QG</text>
<text x="130.2" y="45.3">QH</text>
<text x="157.3" y="42.8">GND</text>
<text x="167.5" y="42.8">~{OE}</text>
<text x="179" y="42.8">QG</text>
<text x="179.1" y="45.3">QH</text>
<text x="52.4" y="49.8">~{RESET}/PB5</text>
<text x="126.4" y="51.8" transform="rotate(-90 126.4 51.8)">GND</text>
<text x="129.8" y="50.4">QH'</text>
<text x="175.3" y="51.8" transform="rotate(-90 175.3 51.8)">GND</text>
<text x="178.7" y="50.4">QH'</text>
<text x="52.1" y="56.3" transform="rotate(-90 52.1 56.3)">GND</text>
<text x="49.5" y="65">GND</text>
<text x="123.8" y="60.6">GND</text>
<text x="124.1" y="64.4">+5V</text>
<text x="172.7" y="60.6">GND</text>
<text x="173" y="64.4">+5V</text>
<text x="127.7" y="70.1">74HC595</text>
<text x="127.7" y="67.6">U?</text>
<text x="176.6" y="70.1">74HC595</text>
<text x="176.6" y="67.6">U?</text>
<text x="118.6" y="73.9">SER</text>
<text x="126.4" y="75" transform="rotate(-90 126.4 75)">VCC</text>
<text x="130.2" y="76.4">QB</text>
<text x="130.2" y="73.9">QA</text>
<text x="167.5" y="73.9">SER</text>
<text x="175.3" y="75" transform="rotate(-90 175.3 75)">VCC</text>
<text x="179.1" y="76.4">QB</text>
<text x="179.1" y="73.9">QA</text>
<text x="35.7" y="82.2">U?</text>
<text x="64.9" y="82.2">U?</text>
<text x="108.1" y="81.5">+5V</text>
<text x="118.6" y="81.5">~{SRCLR}</text>
<text x="118.6" y="79">SRCLK</text>
<text x="130.2" y="79">QC</text>
<text x="130.2" y="81.5">QD</text>
<text x="157" y="81.5">+5V</text>
<text x="167.5" y="81.5">~{SRCLR}</text>
<text x="167.5" y="79">SRCLK</text>
<text x="179.1" y="79">QC</text>
<text x="179.1" y="81.5">QD</text>
<text x="32.1" y="84.7">HDSP-7401</text>
<text x="61.3" y="84.7">HDSP-7401</text>
<text x="108.4" y="89.1">GND</text>
<text x="118.6" y="86.6">RCLK</text>
<text x="118.6" y="89.1">~{OE}</text>
<text x="130.1" y="89.1">QG</text>
<text x="130.3" y="84.1">QE</text>
<text x="130.4" y="86.6">QF</text>
<text x="157.3" y="89.1">GND</text>
<text x="167.5" y="86.6">RCLK</text>
<text x="167.5" y="89.1">~{OE}</text>
<text x="179" y="89.1">QG</text>
<text x="179.2" y="84.1">QE</text>
<text x="179.3" y="86.6">QF</text>
<text x="32.3" y="92.3">A</text>
<text x="32.3" y="94.9">B</text>
<text x="61.5" y="92.3">A</text>
<text x="61.5" y="94.9">B</text>
<text x="130.2" y="91.7">QH</text>
<text x="179.1" y="91.7">QH</text>
<text x="32.3" y="99.9">D</text>
<text x="32.3" y="97.4">C</text>
<text x="61.5" y="99.9">D</text>
<text x="61.5" y="97.4">C</text>
<text x="126.4" y="98.2" transform="rotate(-90 126.4 98.2)">GND</text>
<text x="129.8" y="96.8">QH'</text>
<text x="175.3" y="98.2" transform="rotate(-90 175.3 98.2)">GND</text>
<text x="178.7" y="96.8">QH'</text>
<text x="32.3" y="105">F</text>
<text x="32.3" y="107.6">G</text>
<text x="32.3" y="102.5">E</text>
<text x="38.8" y="107.6">CA</text>
<text x="48" y="107.6">+5V</text>
<text x="61.5" y="105">F</text>
<text x="61.5" y="107.6">G</text>
<text x="61.5" y="102.5">E</text>
<text x="68.1" y="107.6">CA</text>
<text x="77.3" y="107.6">+5V</text>
<text x="123.8" y="106.9">GND</text>
<text x="172.7" y="106.9">GND</text>
<text x="32.3" y="110.1">DP</text>
<text x="35.7" y="113.9">U?</text>
<text x="38.8" y="110.1">CA</text>
<text x="61.5" y="110.1">DP</text>
<text x="64.9" y="113.9">U?</text>
<text x="68.1" y="110.1">CA</text>
<text x="32.1" y="116.5">HDSP-7401</text>
<text x="61.3" y="116.5">HDSP-7401</text>
<text x="32.3" y="124.1">A</text>
<text x="61.5" y="124.1">A</text>
<text x="32.3" y="131.7">D</text>
<text x="32.3" y="129.2">C</text>
<text x="32.3" y="126.6">B</text>
<text x="61.5" y="131.7">D</text>
<text x="61.5" y="129.2">C</text>
<text x="61.5" y="126.6">B</text>
<text x="32.3" y="136.8">F</text>
<text x="32.3" y="134.2">E</text>
<text x="61.5" y="136.8">F</text>
<text x="61.5" y="134.2">E</text>
<text x="32.3" y="139.3">G</text>
<text x="32.3" y="141.9">DP</text>
<text x="38.8" y="139.3">CA</text>
<text x="38.8" y="141.9">CA</text>
<text x="48" y="139.3">+5V</text>
<text x="61.5" y="139.3">G</text>
<text x="61.5" y="141.9">DP</text>
<text x="68.1" y="139.3">CA</text>
<text x="68.1" y="141.9">CA</text>
<text x="77.3" y="139.3">+5V</text>
<text x="36.4" y="154.6">+3.3V</text>
<text x="29.9" y="160.9">C?</text>
<text x="47.7" y="160.9">C?</text>
<text x="72.4" y="156.5" transform="rotate(-90 72.4 156.5)">+3.3V</text>
<text x="20.8" y="167.3">GND</text>
<text x="28.6" y="163.4">100nF</text>
<text x="46.3" y="163.4">100nF</text>
<text x="55.3" y="167.3">GND</text>
<text x="31.6" y="173.6">SCK</text>
<text x="61" y="169.7" transform="rotate(-90 61 169.7)">R?</text>
<text x="66" y="170" transform="rotate(-90 66 170)">10k</text>
<text x="69.8" y="169.7" transform="rotate(-90 69.8 169.7)">R?</text>
<text x="74.9" y="170" transform="rotate(-90 74.9 170)">10k</text>
<text x="78.7" y="169.7" transform="rotate(-90 78.7 169.7)">R?</text>
<text x="83.8" y="170" transform="rotate(-90 83.8 170)">10k</text>
<text x="31.6" y="176.1">SDI</text>
<text x="31.6" y="178.7">SDO</text>
<text x="39.4" y="176.5" transform="rotate(-90 39.4 176.5)">VDDIO</text>
<text x="41.9" y="174.7" transform="rotate(-90 41.9 174.7)">VDD</text>
<text x="45.2" y="176.1">U?</text>
<text x="45.5" y="178.7">BMP280</text>
<text x="31.6" y="181.2">CSB</text>
<text x="39.4" y="182.6" transform="rotate(-90 39.4 182.6)">GND</text>
<text x="41.9" y="182.6" transform="rotate(-90 41.9 182.6)">GND</text>
<text x="70.3" y="186.9">10k</text>
<text x="80.7" y="189.5">GND</text>
<text x="39.3" y="195.2">GND</text>
<text x="70.6" y="192">R?</text>
</g>
<g font-size="1.8" fill="#a90000">
<text x="115.9" y="26.7">14</text>
<text x="125.5" y="24.1" transform="rotate(-90 125.5 24.1)">16</text>
<text x="133.6" y="26.7">15</text>
<text x="134.1" y="29.2">1</text>
<text x="164.8" y="26.7">14</text>
<text x="174.4" y="24.1" transform="rotate(-90 174.4 24.1)">16</text>
<text x="182.5" y="26.7">15</text>
<text x="183" y="29.2">1</text>
<text x="51.2" y="30.6" transform="rotate(-90 51.2 30.6)">8</text>
<text x="115.9" y="34.3">10</text>
<text x="115.9" y="31.7">11</text>
<text x="134.1" y="31.7">2</text>
<text x="134.1" y="34.3">3</text>
<text x="164.8" y="34.3">10</text>
<text x="164.8" y="31.7">11</text>
<text x="183" y="31.7">2</text>
<text x="183" y="34.3">3</text>
<text x="64.9" y="36.2">5</text>
<text x="64.9" y="38.7">6</text>
<text x="64.9" y="41.3">7</text>
<text x="115.9" y="39.4">12</text>
<text x="115.9" y="41.9">13</text>
<text x="134.1" y="36.8">4</text>
<text x="134.1" y="39.4">5</text>
<text x="134.1" y="41.9">6</text>
<text x="164.8" y="39.4">12</text>
<text x="164.8" y="41.9">13</text>
<text x="183" y="36.8">4</text>
<text x="183" y="39.4">5</text>
<text x="183" y="41.9">6</text>
<text x="64.9" y="43.8">2</text>
<text x="64.9" y="46.3">3</text>
<text x="134.1" y="44.4">7</text>
<text x="183" y="44.4">7</text>
<text x="64.9" y="48.9">1</text>
<text x="134.1" y="49.5">9</text>
<text x="183" y="49.5">9</text>
<text x="51.2" y="58.5" transform="rotate(-90 51.2 58.5)">4</text>
<text x="125.5" y="54.1" transform="rotate(-90 125.5 54.1)">8</text>
<text x="174.4" y="54.1" transform="rotate(-90 174.4 54.1)">8</text>
<text x="125.5" y="70.4" transform="rotate(-90 125.5 70.4)">16</text>
<text x="174.4" y="70.4" transform="rotate(-90 174.4 70.4)">16</text>
<text x="115.9" y="73">14</text>
<text x="133.6" y="73">15</text>
<text x="134.1" y="75.6">1</text>
<text x="164.8" y="73">14</text>
<text x="182.5" y="73">15</text>
<text x="183" y="75.6">1</text>
<text x="115.9" y="80.6">10</text>
<text x="115.9" y="78.1">11</text>
<text x="134.1" y="78.1">2</text>
<text x="134.1" y="80.6">3</text>
<text x="134.1" y="83.2">4</text>
<text x="164.8" y="80.6">10</text>
<text x="164.8" y="78.1">11</text>
<text x="183" y="78.1">2</text>
<text x="183" y="80.6">3</text>
<text x="183" y="83.2">4</text>
<text x="115.9" y="85.7">12</text>
<text x="115.9" y="88.3">13</text>
<text x="134.1" y="85.7">5</text>
<text x="134.1" y="88.3">6</text>
<text x="164.8" y="85.7">12</text>
<text x="164.8" y="88.3">13</text>
<text x="183" y="85.7">5</text>
<text x="183" y="88.3">6</text>
<text x="29.5" y="91.4">10</text>
<text x="30" y="94">9</text>
<text x="58.7" y="91.4">10</text>
<text x="59.2" y="94">9</text>
<text x="134.1" y="90.8">7</text>
<text x="134.1" y="95.9">9</text>
<text x="183" y="90.8">7</text>
<text x="183" y="95.9">9</text>
<text x="30" y="101.6">4</text>
<text x="30" y="99.1">5</text>
<text x="30" y="96.5">8</text>
<text x="59.2" y="101.6">4</text>
<text x="59.2" y="99.1">5</text>
<text x="59.2" y="96.5">8</text>
<text x="125.5" y="100.4" transform="rotate(-90 125.5 100.4)">8</text>
<text x="174.4" y="100.4" transform="rotate(-90 174.4 100.4)">8</text>
<text x="30" y="104.1">2</text>
<text x="30" y="106.7">3</text>
<text x="42.7" y="106.7">1</text>
<text x="59.2" y="104.1">2</text>
<text x="59.2" y="106.7">3</text>
<text x="71.9" y="106.7">1</text>
<text x="30" y="109.2">7</text>
<text x="42.7" y="109.2">6</text>
<text x="59.2" y="109.2">7</text>
<text x="71.9" y="109.2">6</text>
<text x="29.5" y="123.2">10</text>
<text x="30" y="125.7">9</text>
<text x="58.7" y="123.2">10</text>
<text x="59.2" y="125.7">9</text>
<text x="30" y="130.8">5</text>
<text x="30" y="128.3">8</text>
<text x="59.2" y="130.8">5</text>
<text x="59.2" y="128.3">8</text>
<text x="30" y="135.9">2</text>
<text x="30" y="133.3">4</text>
<text x="59.2" y="135.9">2</text>
<text x="59.2" y="133.3">4</text>
<text x="30" y="138.4">3</text>
<text x="30" y="141">7</text>
<text x="42.7" y="138.4">1</text>
<text x="42.7" y="141">6</text>
<text x="59.2" y="138.4">3</text>
<text x="59.2" y="141">7</text>
<text x="71.9" y="138.4">1</text>
<text x="71.9" y="141">6</text>
<text x="29.4" y="172.7">4</text>
<text x="38.5" y="169.7" transform="rotate(-90 38.5 169.7)">6</text>
<text x="41" y="169.7" transform="rotate(-90 41 169.7)">8</text>
<text x="29.4" y="175.3">3</text>
<text x="29.4" y="177.8">5</text>
<text x="29.4" y="180.3">2</text>
<text x="38.5" y="184.9" transform="rotate(-90 38.5 184.9)">1</text>
<text x="41" y="184.9" transform="rotate(-90 41 184.9)">7</text>
</g>
<g font-size=".7" fill="#840000">
<text x="34.1" y="101">E</text>
<text x="34.3" y="97.9">F</text>
<text x="36.3" y="101.7">D</text>
<text x="36.6" y="98.7">G</text>
<text x="36.8" y="97.1">A</text>
<text x="38.9" y="101">C</text>
<text x="39.1" y="97.9">B</text>
<text x="63.3" y="101">E</text>
<text x="63.5" y="97.9">F</text>
<text x="65.5" y="101.7">D</text>
<text x="65.8" y="98.7">G</text>
<text x="66" y="97.1">A</text>
<text x="68.1" y="101">C</text>
<text x="68.3" y="97.9">B</text>
<text x="39.9" y="102.5">DP</text>
<text x="69.1" y="102.5">DP</text>
<text x="34.3" y="129.7">F</text>
<text x="36.6" y="130.4">G</text>
<text x="36.8" y="128.9">A</text>
<text x="39.1" y="129.7">B</text>
<text x="63.5" y="129.7">F</text>
<text x="65.8" y="130.4">G</text>
<text x="66" y="128.9">A</text>
<text x="68.3" y="129.7">B</text>
<text x="34.1" y="132.7">E</text>
<text x="36.3" y="133.5">D</text>
<text x="38.9" y="132.7">C</text>
<text x="39.9" y="134.2">DP</text>
<text x="63.3" y="132.7">E</text>
<text x="65.5" y="133.5">D</text>
<text x="68.1" y="132.7">C</text>
<text x="69.1" y="134.2">DP</text>
</g>
</svg>
